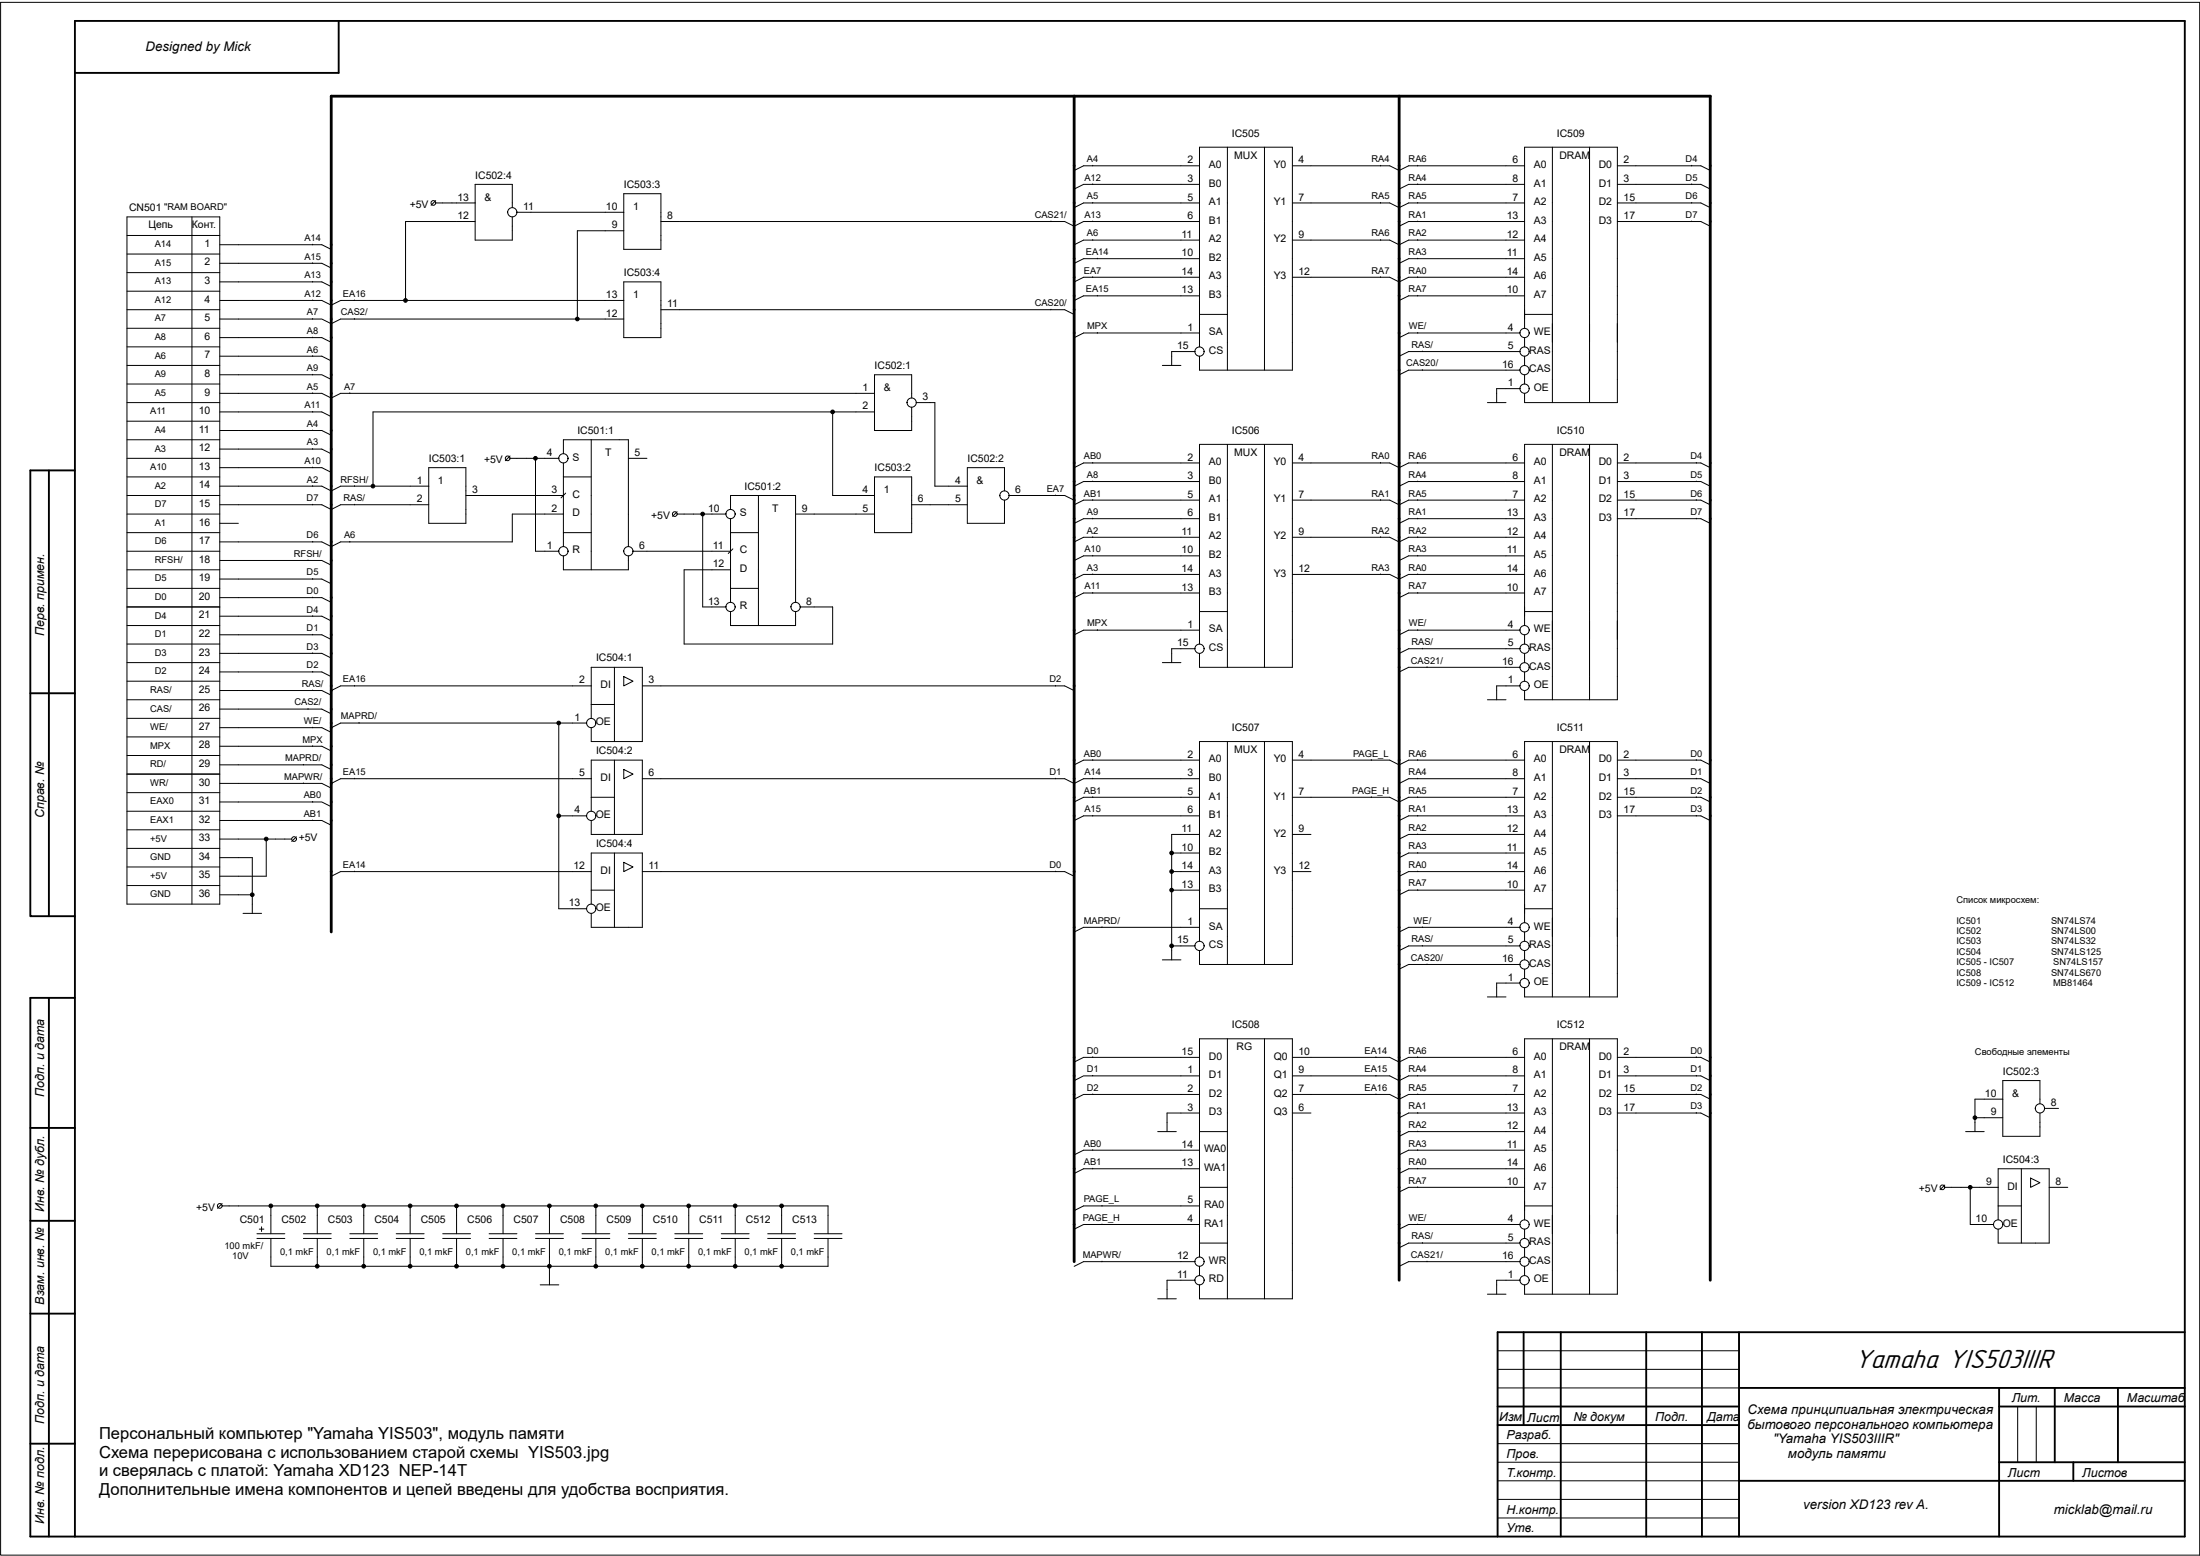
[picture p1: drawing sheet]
<svg xmlns="http://www.w3.org/2000/svg" width="594mm" height="420mm" viewBox="0 0 594 420" stroke-linecap="round" stroke-linejoin="round" font-family="sans-serif">
<g fill="none" stroke="#000" stroke-width=".51">
<path d="M91.5 5.7v14h-71.3M13.2 127v120.4M20.2 127h-12v120.4h12M8.2 187.2h12M13.2 269.5v145.4M20.2 269.5h-12v145.4h581.8v-409.2h-569.8v409.2M8.2 304.6h12M8.2 329.6h12M8.2 354.7h12M411.4 359.7v25.1M421.5 359.7v55.2M444.5 359.7v55.2"/>
<path d="M459.6 359.7v55.2M469.6 359.7v55.2M590 359.7h-185.6v55.2M404.4 379.8h65.2M469.6 374.8h120.4M539.8 379.8h50.2M539.8 374.8v40.1M554.9 374.8v20M571.9 374.8v20M8.2 389.8h12M404.4 384.8h65.2M469.6 399.9h120.4"/>
<path d="M539.8 394.8h50.2M559.9 394.8v5.1"/>
</g>
<g fill="none" stroke="#000" stroke-width=".27">
<path d="M.2 .6h593.8v419.3h-593.8zM331.4 39.8v60.1M341.5 39.8v60.1M419.2 39.8v68.9M429.2 39.8v68.9M34.3 58.6h25v185.5h-25zM51.8 58.6v185.5M117.7 54.2l-1.3 1.2M117.7 54.8h10.6M128.3 54.8v10h10v-6.2M128.3 59.8h-18.8v21.3M128.3 54.8v-5h10v6.2"/>
<path d="M139.6 57.3h28.8M168.4 52.3h10.1v15h-10.1zM178.5 59.8h109l2.6 1.3 2.5-1.3h31.3M283.8 59.7v.1M295.1 44.6v.2M295.1 49.7v.1M295.1 54.7v.1M295.1 59.7v.1M323.9 54.8h-31.3l-2.5 1.3M323.9 49.8h-31.3l-2.5 1.3M323.9 44.8h-31.3l-2.5 1.2M349 44.8h26.3l2.5 1.2 2.6-1.2h31.3"/>
<path d="M349 54.8h26.3l2.5 1.3 2.6-1.3h31.3M372.8 44.6v.2M372.8 54.7v.1M382.8 59.7v.1M382.8 44.6v.2M382.8 49.7v.1M382.8 54.7v.1M411.7 54.8v10M411.7 59.8h-31.3l-2.6 1.3M411.7 49.8h-31.3l-2.6 1.3M411.7 54.8v-15h25v68.9h-25v-2.5M436.7 54.8h22.6l2.5 1.3"/>
<path d="M436.7 59.8h22.6l2.5 1.3M436.7 49.8h22.6l2.5 1.3M436.7 44.8h22.6l2.5 1.2M456.8 44.6v.2M456.8 49.7v.1M456.8 54.7v.1M456.8 59.7v.1M34.3 78.6h25M34.3 73.6h25M34.3 68.6h25M34.3 63.6h25M59.3 76.1h27.6l2.5 1.3"/>
<path d="M59.3 71.1h27.6l2.5 1.3M59.3 66.1h27.6l2.5 1.3M84.4 66v.1M84.4 71v.1M84.4 76v.1M168.4 76.1h10.1v15.1h-10.1zM168.4 62.3h-12.5v23.8M295.1 64.7v.1M295.1 74.7v.2M296.3 69.7v.1M296.3 79.8v.1M323.9 79.9h-31.3l-2.5 1.3"/>
<path d="M323.9 74.9h-31.3l-2.5 1.2M323.9 69.8l-31.3 .1-2.5 1.2M323.9 64.8h-31.3l-2.5 1.3M349 64.8h26.3l2.5 1.3 2.6-1.3h31.3M349 74.9h26.3l2.5 1.2 2.6-1.2h31.3M372.8 64.7v.1M372.8 74.7v.2M382.8 64.7v.1M382.8 69.7v.1M382.8 74.7v.2M382.8 79.8v.1M411.7 79.9h-31.3l-2.6 1.3"/>
<path d="M411.7 69.8h-31.3l-2.6 1.3M411.7 64.8v23.8M34.3 83.6h25M34.3 98.7h25M34.3 93.7h25M34.3 88.6h25M59.3 96.2h27.6l2.5 1.3M59.3 91.2h27.6l2.5 1.2M84.4 86.1h-25.1M84.4 81v.1M84.4 86v.1M84.4 91v.2"/>
<path d="M84.4 96.1v.1M95.7 81v.1M95.7 86v.1M168.4 86.1h-76.4l-2.6 1.3-2.5-1.3h-2.5M168.4 81.1h-76.4l-2.6 1.3-2.5-1.3h-27.6M178.5 83.6h109l2.6 1.3M283.8 83.5v.1M296.3 89.8v.1M313.9 98.7h5M322.7 94.9h-6.3v3.8M323.9 84.9v-45.1h25.1v60.1h-25.1v-3.7M323.9 89.9h-31.3l-2.5 1.3"/>
<path d="M323.9 84.9v8.8M323.9 84.9h7.5M382.8 89.8v.1M384.1 94.8v.1M384.1 99.8v.1M410.4 89.9h-30l-2.6 1.3M410.4 94.9h-30l-2.6 1.3M410.4 99.9h-30l-2.6 1.3M411.7 91.2v2.5M411.7 96.2v2.5M411.7 84.9h7.5M34.3 108.7h25"/>
<path d="M34.3 118.7h25M34.3 113.7h25M34.3 103.7h25M59.3 116.2h27.6l2.5 1.3M59.3 111.2h27.6l2.5 1.3M84.4 101.2h-25.1M84.4 101.2h2.5l2.5 1.3M84.4 101.1v.1M84.4 106.1v.1M84.4 111.1v.1M84.4 116.1v.1M94.5 106.1v.1"/>
<path d="M159.7 118.7v35.2M224.8 111.2v22.6h11.3M236.1 106.2v10h10.1v-6.2M236.1 111.2h-135.4v20.1M236.1 106.2h-144.1l-2.6 1.3-2.5-1.3h-27.6M236.1 106.2v-5h10.1v6.3M247.4 108.7h5v22.6h8.8M331.4 120v60.2M341.5 120v60.2M401.7 108.7h5M410.4 104.9h-6.3v3.8M411.7 101.2v2.5"/>
<path d="M419.2 120v69M429.2 120v69M34.3 133.8h25M34.3 138.8h25M34.3 123.8h25M34.3 128.8h25M59.3 126.3h27.6l2.5 1.3M59.3 121.3h27.6l2.5 1.2M84.4 121.1v.2M84.4 126.1v.2M84.4 131.1v.2M84.4 136.2v.1"/>
<path d="M95.7 131.1v.2M95.7 136.2v.1M115.8 126.3h10v15h-10zM115.8 136.3h-23.8l-2.6 1.3-2.5-1.3h-27.6M115.8 131.3h-23.8l-2.6 1.3-2.5-1.3h-27.6M125.8 133.8h26.3M137.7 123.1l-1.2 1.3M137.7 123.8h13.2M144.6 123.8v25h6.3M152.1 138.8h-13.8v7.5h-46.3l-2.6 1.3-2.5-1.3h-27.6M152.1 122.5v-3.8h17.6v28.9M152.1 125v8.8"/>
<path d="M152.1 128.8h7.6M152.1 133.8v10M152.8 133.2l-1.3 1.2M169.7 123.8h5M182.9 138.8h13.1M182.9 138.2l-1.3 1.2M189.8 138.8v25.1h6.2M197.3 137.6v-3.8h17.5v28.8M204.8 133.8v35.1M214.8 138.8h21.3M236.1 128.8h10.1v15h-10.1zM246.2 136.3h15"/>
<path d="M261.2 131.3v10h10v-6.3M261.2 131.3v-5h10v6.2M272.5 133.8h15l2.6 1.3M285 133.7v.1M295.1 124.9v.1M295.1 129.9v.1M295.1 134.9v.1M295.1 139.9v.2M323.9 135h-31.3l-2.5 1.3M323.9 125h-31.3l-2.5 1.3M323.9 130h-31.3l-2.5 1.3M349 135h26.3l2.5 1.3 2.6-1.3h31.3"/>
<path d="M349 125h26.3l2.5 1.3 2.6-1.3h31.3M372.8 124.9v.1M372.8 134.9v.1M382.8 134.9v.1M382.8 124.9v.1M382.8 129.9v.1M382.8 139.9v.2M411.7 135v10.1M411.7 130h-31.3l-2.6 1.3M411.7 135v-15h25v69h-25v-2.5M436.7 135h22.6l2.5 1.3M436.7 125h22.6l2.5 1.3"/>
<path d="M436.7 130h22.6l2.5 1.3M458.1 134.9v.1M458.1 124.9v.1M458.1 129.9v.1M458.1 139.9v.2M34.3 148.8h25M34.3 153.9h25M34.3 158.9h25M34.3 143.8h25M59.3 156.4h27.6l2.5 1.2M59.3 151.3h27.6l2.5 1.3M59.3 141.3h5.1"/>
<path d="M83.2 151.2v.1M84.4 146.2v.1M84.4 156.2v.2M94.5 146.2v.1M152.1 150.1v3.8h17.6v-3.8M152.1 143.8v3.8M152.1 143.8h7.6M170.9 148.8h26.4M197.3 143.8h7.5M197.3 158.9h7.5M197.3 140.1v8.7M197.3 148.8v10.1"/>
<path d="M197.3 153.9h-12.6v20h40.1v-10h-8.7M197.3 158.9v3.7M197.9 148.2l-1.2 1.3M295.1 144.9v.2M295.1 150v.1M295.1 155v.1M295.1 160v.1M323.9 155.1h-31.3l-2.5 1.3M323.9 150.1h-31.3l-2.5 1.3M323.9 140.1h-31.3l-2.5 1.2M323.9 145.1h-31.3l-2.5 1.2M349 155.1h26.3l2.5 1.3 2.6-1.3h31.3"/>
<path d="M349 145.1h26.3l2.5 1.2 2.6-1.2h31.3M372.8 144.9v.2M372.8 155v.1M382.8 144.9v.2M382.8 160v.1M382.8 150v.1M382.8 155v.1M411.7 150.1h-31.3l-2.6 1.3M411.7 140.1h-31.3l-2.6 1.2M411.7 145.1v23.8M436.7 140.1h22.6l2.5 1.2M34.3 178.9h25"/>
<path d="M34.3 163.9h25M34.3 173.9h25M34.3 168.9h25M59.3 171.4h27.6l2.5 1.3M59.3 166.4h27.6l2.5 1.3M59.3 161.4h27.6l2.5 1.2M59.3 176.4h27.6l2.5 1.3M84.4 161.2v.2M84.4 166.3v.1M84.4 171.3v.1M84.4 176.3v.1M197.3 165.1v3.8h17.5v-3.8"/>
<path d="M296.3 170v.2M313.9 178.9h5M322.7 175.2h-6.3v3.7M323.9 165.1v-45.1h25.1v60.2h-25.1v-3.8M323.9 170.2h-31.3l-2.5 1.2M323.9 160.1h-31.3l-2.5 1.3M323.9 165.1v8.8M323.9 165.1h7.5M382.8 170v.2M384.1 175v.2M410.4 170.2h-30l-2.6 1.2M410.4 175.2h-30l-2.6 1.2"/>
<path d="M411.7 160.1h-31.3l-2.6 1.3M411.7 171.4v2.5M411.7 176.4v2.5M411.7 165.1h7.5M34.3 189h25M34.3 199h25M34.3 194h25M34.3 183.9h25M59.3 196.5h27.6l2.5 1.3M59.3 186.5h27.6l2.5 1.2M59.3 181.4h27.6l2.5 1.3M59.3 191.5h27.6l2.5 1.2"/>
<path d="M83.2 191.3v.2M84.4 181.3v.1M84.4 186.3v.2M84.4 196.4v.1M95.7 185.1v.1M97 195.1v.1M150.9 195.2v50.2h7.5M158.4 195.2h-66.4l-2.6 1.3M159.7 194v-13.8h13.8v20h-13.8v-3.7M159.7 185.2h-67.7l-2.6 1.3M159.7 190.2h6.2M165.9 180.2v20"/>
<path d="M168.4 182.7l2.5 1.2-2.5 1.3zM173.5 185.2h114l2.6 1.3M285 185.1v.1M385.4 180.1v.1M401.7 189h5M410.4 185.2h-6.3v3.8M410.4 180.2h-30l-2.6 1.3M411.7 181.4v2.5M34.3 219.1h25M34.3 214h25M34.3 209h25M34.3 204h25"/>
<path d="M59.3 211.5h27.6l2.5 1.3M59.3 201.5h27.6l2.5 1.3M59.3 206.5h27.6l2.5 1.3M81.9 206.4v.1M81.9 211.4v.1M84.4 216.6h-25.1M84.4 216.6h2.5l2.5 1.2M84.4 201.4v.1M84.4 216.4v.2M95.7 210.1v.2M159.7 219.1v-13.8h13.8v20h-13.8v-3.7M159.7 210.3h-67.7l-2.6 1.3"/>
<path d="M159.7 215.3h6.2M165.9 205.3v20M168.4 207.8l2.5 1.2-2.5 1.3zM173.5 210.3h114l2.6 1.3 2.5-1.3h31.3M285 210.1v.2M295.1 205.1v.2M295.1 210.1v.2M295.1 215.2v.1M323.9 215.3h-31.3l-2.5 1.3M323.9 205.3h-31.3l-2.5 1.2M331.4 200.2v60.2M341.5 200.2v60.2"/>
<path d="M349 205.3h26.3l2.5 1.2 2.6-1.2h31.3M349 215.3h26.3l2.5 1.3 2.6-1.3h31.3M370.3 215.2v.1M370.3 205.1v.2M382.8 205.1v.2M382.8 210.1v.2M382.8 215.2v.1M411.7 215.3v10M411.7 210.3h-31.3l-2.6 1.3M411.7 215.3v-15.1h25v69h-25v-2.5M419.2 200.2v69M429.2 200.2v69"/>
<path d="M436.7 210.3h22.6l2.5 1.3M436.7 215.3h22.6l2.5 1.3M436.7 205.3h22.6l2.5 1.2M458.1 205.1v.2M458.1 210.1v.2M458.1 215.2v.1M34.3 239.1h25M34.3 234.1h25M34.3 229.1h25M34.3 224.1h25M59.3 221.6h27.6l2.5 1.2M59.3 231.6h8.8v15"/>
<path d="M71.9 226.6v10h-12.6M78.8 226.6h-19.5M80 226l-1.2 1.2M84.4 221.4v.2M95.7 235.2v.2M150.9 220.3h7.5M159.7 235.4h-67.7l-2.6 1.2M165.9 230.3v20.1M168.4 232.9l2.5 1.2-2.5 1.3zM173.5 235.4h114l2.6 1.2M285 235.2v.2M295.1 220.2v.1"/>
<path d="M316.4 235.4v20M316.4 235.4h7.5M316.4 230.3h7.5M323.9 220.3h-31.3l-2.5 1.3M323.9 225.3h-7.5v10.1M349 235.4h5M349 225.3h5M382.8 235.2v.2M382.8 220.2v.1M382.8 225.2v.1M382.8 230.2v.1M411.7 235.4h-31.3l-2.6 1.2"/>
<path d="M411.7 220.3h-31.3l-2.6 1.3M411.7 225.3h-31.3l-2.6 1.3M411.7 230.3h-31.3l-2.6 1.3M411.7 225.3v23.9M436.7 220.3h22.6l2.5 1.3M458.1 220.2v.1M59.3 241.6h8.8M65.6 246.6h5M159.7 244.1v-13.8h13.8v20.1h-13.8v-3.8M159.7 240.4h6.2M297.6 250.3v.1M313.9 259.2h5"/>
<path d="M316.4 255.4v3.8M316.4 255.4h6.3M316.4 240.4h7.5M323.9 245.4v-45.2h25.1v60.2h-25.1v-3.7M323.9 250.4h-31.3l-2.5 1.3M323.9 245.4h7.5M323.9 245.4v8.8M382.8 240.2v.2M384.1 250.3v.1M384.1 255.3v.1M410.4 255.4h-30l-2.6 1.3M410.4 250.4h-30l-2.6 1.3"/>
<path d="M411.7 240.4h-31.3l-2.6 1.2M411.7 245.4h7.5M411.7 251.7v2.5M411.7 256.7v2.5M385.4 260.3v.1M401.7 269.2h5M410.4 260.4h-30l-2.6 1.3M410.4 265.5h-6.3v3.7M411.7 261.7v2.5M295.1 285.4v.1M295.1 295.4v.1M295.1 290.5h28.8"/>
<path d="M295.1 290.4l-2.5 .1-2.5 1.3M323.9 295.5h-31.3l-2.5 1.3M323.9 285.5h-31.3l-2.5 1.3M331.4 280.5v70.2M341.5 280.5v70.2M349 295.5h26.3l2.5 1.3 2.6-1.3h31.3M349 285.5h26.3l2.5 1.3 2.6-1.3h31.3M349 290.5h26.3l2.5 1.3 2.6-1.3h31.3M371.6 285.4v.1M371.6 290.4v.1M371.6 295.4v.1M382.8 290.4v.1"/>
<path d="M382.8 295.4v.1M382.8 285.4v.1M411.7 295.5v10.1M411.7 295.5v-15h25v69h-25v-2.6M419.2 280.5v69M429.2 280.5v69M436.7 295.5h22.6l2.5 1.3M436.7 285.5h22.6l2.5 1.3M436.7 290.5h22.6l2.5 1.3M458.1 295.4v.1M458.1 285.4v.1M458.1 290.4v.1"/>
<path d="M540.8 296.8v10h10.1v-6.3M540.8 296.8h-7.5v8.8M540.8 296.8v-5h10.1v6.2M552.1 299.3h3.8M295.1 310.5v.1M295.1 315.5v.1M312.6 305.6h5M323.9 315.6h-31.3l-2.5 1.3M323.9 310.6h-31.3l-2.5 1.2M323.9 300.5h-8.8v5.1M323.9 305.6h7.5M349 300.5h5"/>
<path d="M382.8 300.4v.1M382.8 305.4v.2M382.8 310.5v.1M382.8 315.5v.1M411.7 315.6h-31.3l-2.6 1.3M411.7 310.6h-31.3l-2.6 1.2M411.7 305.6h-31.3l-2.6 1.2M411.7 300.5h-31.3l-2.6 1.3M411.7 305.6v23.8M436.7 300.5h22.6l2.5 1.3M458.1 300.4v.1M525.2 320l-1.3 1.2"/>
<path d="M530.8 305.6h5M540.8 301.8h-7.5M545.8 315.6v20.1M548.3 318.1l2.6 1.3-2.6 1.2zM60 325.6h113.5M60 325l-1.3 1.3M69.4 334.4h7.5M69.4 333.1h7.5M70 331.9h1.3M70.6 331.3v1.2M73.1 325.6v7.5M73.1 334.4v7.5h100.4"/>
<path d="M81.9 334.4h7.5M81.9 333.1h7.5M85.7 325.6v7.5M85.7 334.4v7.5M94.5 334.4h7.5M94.5 333.1h7.5M98.2 325.6v7.5M98.2 334.4v7.5M107 334.4h7.5M107 333.1h7.5M110.8 325.6v7.5M110.8 334.4v7.5"/>
<path d="M119.5 334.4h7.6M119.5 333.1h7.6M123.3 325.6v7.5M123.3 334.4v7.5M132.1 334.4h7.5M132.1 333.1h7.5M135.8 325.6v7.5M135.8 334.4v7.5M144.6 334.4h7.5M144.6 333.1h7.5M148.4 325.6v7.5M148.4 334.4v12.5"/>
<path d="M157.2 334.4h7.5M157.2 333.1h7.5M160.9 325.6v7.5M160.9 334.4v7.5M169.7 334.4h7.5M169.7 333.1h7.5M173.5 325.6v7.5M173.5 334.4v7.5M173.5 325.6h25M182.2 334.4h7.6M182.2 333.1h7.6M186 325.6v7.5"/>
<path d="M186 334.4v7.5M194.8 334.4h7.5M194.8 333.1h7.5M198.5 325.6v7.5M198.5 334.4v7.5M198.5 325.6h25.1v7.5M207.3 334.4h7.5M207.3 333.1h7.5M211.1 325.6v7.5M211.1 334.4v7.5M219.9 334.4h7.5M219.9 333.1h7.5"/>
<path d="M223.6 334.4v7.5h-25.1M297.6 325.5v.1M297.6 330.5v.1M323.9 339.4v-58.9h25.1v70.2h-25.1v-3.8M323.9 330.6h-31.3l-2.5 1.3M323.9 325.6h-31.3l-2.5 1.3M323.9 320.6h7.5M323.9 335.7h7.5M382.8 320.5v.1M382.8 330.5v.1M384.1 335.5v.2M410.4 330.6h-30l-2.6 1.3"/>
<path d="M410.4 335.7h-30l-2.6 1.2M411.7 320.6h-31.3l-2.6 1.3M411.7 325.6h7.5M411.7 331.9v2.5M411.7 336.9v2.5M525.2 320.6h14.4M532 320.6v10h6.3M539.6 329.4v-13.8h13.8v20.1h-13.8v-3.8M539.6 325.6h6.2M553.4 320.6h5M145.9 346.9h5M173.5 341.9h25"/>
<path d="M297.6 340.6v.1M312.6 350.7h5M322.7 340.7h-30.1l-2.5 1.2M322.7 345.7h-7.6v5M323.9 341.9v2.5M385.4 340.6v.1M401.7 349.5h5M410.4 345.7h-6.3v3.8M410.4 340.7h-30l-2.6 1.2M411.7 341.9v2.5M404.4 374.8h65.2M404.4 364.7h65.2"/>
<path d="M404.4 369.8h65.2M544.8 379.8v15M549.9 379.8v15M404.4 394.8h65.2M404.4 399.9h65.2M404.4 389.8h65.2M404.4 404.9h65.2M404.4 409.9h65.2"/>
<circle cx="117" cy="54.8" r=".64"/>
<circle cx="138.3" cy="57.3" r="1.25"/>
<circle cx="323.9" cy="94.9" r="1.25"/>
<circle cx="411.7" cy="94.9" r="1.25"/>
<circle cx="411.7" cy="99.9" r="1.25"/>
<circle cx="411.7" cy="89.9" r="1.25"/>
<circle cx="246.2" cy="108.7" r="1.25"/>
<circle cx="411.7" cy="104.9" r="1.25"/>
<circle cx="137.1" cy="123.8" r=".64"/>
<circle cx="152.1" cy="123.8" r="1.25"/>
<circle cx="182.2" cy="138.8" r=".64"/>
<circle cx="197.3" cy="138.8" r="1.25"/>
<circle cx="271.2" cy="133.8" r="1.25"/>
<circle cx="152.1" cy="148.8" r="1.25"/>
<circle cx="169.7" cy="148.8" r="1.25"/>
<circle cx="197.3" cy="163.9" r="1.25"/>
<circle cx="214.8" cy="163.9" r="1.25"/>
<circle cx="323.9" cy="175.2" r="1.25"/>
<circle cx="411.7" cy="170.2" r="1.25"/>
<circle cx="411.7" cy="175.2" r="1.25"/>
<circle cx="159.7" cy="195.2" r="1.25"/>
<circle cx="411.7" cy="185.2" r="1.25"/>
<circle cx="411.7" cy="180.2" r="1.25"/>
<circle cx="79.4" cy="226.6" r=".64"/>
<circle cx="159.7" cy="220.3" r="1.25"/>
<circle cx="159.7" cy="245.4" r="1.25"/>
<circle cx="323.9" cy="255.4" r="1.25"/>
<circle cx="411.7" cy="255.4" r="1.25"/>
<circle cx="411.7" cy="250.4" r="1.25"/>
<circle cx="411.7" cy="265.4" r="1.25"/>
<circle cx="411.7" cy="260.4" r="1.25"/>
<circle cx="550.9" cy="299.3" r="1.25"/>
<circle cx="59.3" cy="325.6" r=".64"/>
<circle cx="411.7" cy="335.7" r="1.25"/>
<circle cx="411.7" cy="330.6" r="1.25"/>
<circle cx="524.5" cy="320.6" r=".64"/>
<circle cx="539.6" cy="330.6" r="1.25"/>
<circle cx="323.9" cy="340.7" r="1.25"/>
<circle cx="323.9" cy="345.7" r="1.25"/>
<circle cx="411.7" cy="340.7" r="1.25"/>
<circle cx="411.7" cy="345.7" r="1.25"/>
</g>
<g fill="#000" stroke="#000" stroke-width=".27">
<circle cx="109.5" cy="81.1" r=".5"/>
<circle cx="155.9" cy="86.1" r=".5"/>
<circle cx="224.8" cy="111.2" r=".5"/>
<circle cx="100.7" cy="131.3" r=".5"/>
<circle cx="144.6" cy="123.7" r=".5"/>
<circle cx="189.7" cy="138.8" r=".5"/>
<circle cx="150.9" cy="195.2" r=".5"/>
<circle cx="71.9" cy="226.6" r=".5"/>
<circle cx="150.9" cy="220.3" r=".5"/>
<circle cx="316.4" cy="230.3" r=".5"/>
<circle cx="316.4" cy="235.3" r=".5"/>
<circle cx="68.1" cy="241.6" r=".5"/>
<circle cx="316.4" cy="255.4" r=".5"/>
<circle cx="316.4" cy="240.4" r=".5"/>
<circle cx="533.3" cy="301.8" r=".5"/>
<circle cx="73.1" cy="325.6" r=".5"/>
<circle cx="85.7" cy="325.6" r=".5"/>
<circle cx="98.2" cy="325.6" r=".5"/>
<circle cx="110.7" cy="325.6" r=".5"/>
<circle cx="123.3" cy="325.6" r=".5"/>
<circle cx="135.8" cy="325.6" r=".5"/>
<circle cx="148.4" cy="325.6" r=".5"/>
<circle cx="160.9" cy="325.6" r=".5"/>
<circle cx="173.4" cy="325.6" r=".5"/>
<circle cx="186" cy="325.6" r=".5"/>
<circle cx="198.5" cy="325.6" r=".5"/>
<circle cx="211.1" cy="325.6" r=".5"/>
<circle cx="532" cy="320.6" r=".5"/>
<circle cx="85.7" cy="341.9" r=".5"/>
<circle cx="98.2" cy="341.9" r=".5"/>
<circle cx="110.7" cy="341.9" r=".5"/>
<circle cx="123.3" cy="341.9" r=".5"/>
<circle cx="135.8" cy="341.9" r=".5"/>
<circle cx="148.4" cy="341.9" r=".5"/>
<circle cx="160.9" cy="341.9" r=".5"/>
<circle cx="173.4" cy="341.9" r=".5"/>
<circle cx="186" cy="341.9" r=".5"/>
<circle cx="198.5" cy="341.9" r=".5"/>
<circle cx="211.1" cy="341.9" r=".5"/>
</g>
<path d="M290.1 26v314.7M377.8 26v319.7M89.4 251.7v-225.7h372.4v319.7" fill="none" stroke="#000" stroke-width=".76"/>
<text font-size="7.5" x="500.7" y="369.3">Yamaha YIS503IIIR</text>
<g font-size="4.5">
<text x="26.7" y="388.6">Персональный компьютер &quot;Yamaha YIS503&quot;, модуль памяти</text>
<text x="26.7" y="393.6">Схема перерисована с использованием старой схемы YIS503.jpg</text>
<text x="26.7" y="398.6">и сверялась с платой: Yamaha XD123 NEP-14T</text>
<text x="26.7" y="403.6">Дополнительные имена компонентов и цепей введены для удобства восприятия.</text>
</g>
<g font-size="3.6">
<text x="39.3" y="13.9">Designed by Mick</text>
<text x="471.9" y="381.8">Схема принципиальная электрическая</text>
<text x="471.9" y="385.7">бытового персонального компьютера</text>
<text x="478.8" y="389.7">&quot;Yamaha YIS503IIIR&quot;</text>
<text x="482.8" y="393.7">модуль памяти</text>
<text x="486.9" y="407.6">version XD123 rev A.</text>
<text x="554.6" y="408.8">micklab@mail.ru</text>
</g>
<g font-size="3.4">
<text x="11.9" y="171.7" transform="rotate(-90 11.9 171.7)">Перв. примен.</text>
<text x="11.9" y="220.9" transform="rotate(-90 11.9 220.9)">Справ. №</text>
<text x="11.9" y="296.1" transform="rotate(-90 11.9 296.1)">Подп. и дата</text>
<text x="11.9" y="327.2" transform="rotate(-90 11.9 327.2)">Инв. № дубл.</text>
<text x="11.9" y="352.3" transform="rotate(-90 11.9 352.3)">Взам. инв. №</text>
<text x="404.8" y="383.6">Изм</text>
<text x="424.9" y="383.6">№ докум</text>
<text x="446.9" y="383.6">Подп.</text>
<text x="461" y="383.6">Дата</text>
<text x="543.2" y="378.6">Лит.</text>
<text x="557.3" y="378.6">Масса</text>
<text x="574.3" y="378.6">Масштаб</text>
<text x="11.9" y="384.4" transform="rotate(-90 11.9 384.4)">Подп. и дата</text>
<text x="406.8" y="388.7">Разраб.</text>
<text x="412.4" y="384.1">Лист</text>
<text x="406.8" y="393.7">Пров.</text>
<text x="406.8" y="398.7">Т.контр.</text>
<text x="542.2" y="398.7">Лист</text>
<text x="562.3" y="398.7">Листов</text>
<text x="11.9" y="411.5" transform="rotate(-90 11.9 411.5)">Инв. № подл.</text>
<text x="406.8" y="408.7">Н.контр.</text>
<text x="406.8" y="413.7">Утв.</text>
</g>
<g font-size="2.8">
<text x="332.6" y="36.9">IC505</text>
<text x="420.4" y="36.9">IC509</text>
<text x="320.7" y="44.1">2</text>
<text x="326.4" y="45.4">A0</text>
<text x="333.3" y="42.9">MUX</text>
<text x="344" y="45.4">Y0</text>
<text x="350.6" y="44.1">4</text>
<text x="408.4" y="44.1">6</text>
<text x="414.2" y="45.4">A0</text>
<text x="421.1" y="42.9">DRAM</text>
<text x="431.7" y="45.4">D0</text>
<text x="438.4" y="44.1">2</text>
<text x="128.3" y="48.2">IC502:4</text>
<text x="168.5" y="50.7">IC503:3</text>
<text x="320.7" y="49.1">3</text>
<text x="326.4" y="50.4">B0</text>
<text x="408.4" y="49.1">8</text>
<text x="414.2" y="50.4">A1</text>
<text x="431.7" y="50.4">D1</text>
<text x="438.4" y="49.1">3</text>
<text x="34.9" y="57">CN501</text>
<text x="110.6" y="56.1">+5V</text>
<text x="123.5" y="59.2">12</text>
<text x="123.5" y="54.1">13</text>
<text x="130.8" y="54.1">&amp;</text>
<text x="141.3" y="56.7">11</text>
<text x="163.6" y="56.7">10</text>
<text x="170.9" y="56.7">1</text>
<text x="180.1" y="59.2">8</text>
<text x="320.7" y="54.1">5</text>
<text x="320.7" y="59.2">6</text>
<text x="326.4" y="55.4">A1</text>
<text x="344" y="55.4">Y1</text>
<text x="350.6" y="54.1">7</text>
<text x="406.9" y="59.2">13</text>
<text x="408.4" y="54.1">7</text>
<text x="414.2" y="55.4">A2</text>
<text x="431.7" y="55.4">D2</text>
<text x="438.4" y="59.2">17</text>
<text x="438.4" y="54.1">15</text>
<text x="40.1" y="61.7">Цепь</text>
<text x="51.8" y="61.7">Конт.</text>
<text x="165.2" y="61.7">9</text>
<text x="319.1" y="64.2">11</text>
<text x="326.4" y="60.4">B1</text>
<text x="326.4" y="65.4">A2</text>
<text x="344" y="65.4">Y2</text>
<text x="350.6" y="64.2">9</text>
<text x="406.9" y="64.2">12</text>
<text x="414.2" y="60.4">A3</text>
<text x="414.2" y="65.4">A4</text>
<text x="431.7" y="60.4">D3</text>
<text x="55.3" y="66.7">1</text>
<text x="55.3" y="71.7">2</text>
<text x="319.1" y="69.2">10</text>
<text x="326.4" y="70.4">B2</text>
<text x="406.9" y="69.2">11</text>
<text x="414.2" y="70.4">A5</text>
<text x="55.3" y="76.7">3</text>
<text x="168.5" y="74.5">IC503:4</text>
<text x="319.1" y="74.2">14</text>
<text x="326.4" y="75.5">A3</text>
<text x="344" y="75.5">Y3</text>
<text x="350.6" y="74.2">12</text>
<text x="406.9" y="74.2">14</text>
<text x="414.2" y="75.5">A6</text>
<text x="55.3" y="81.7">4</text>
<text x="163.6" y="80.5">13</text>
<text x="170.9" y="80.5">1</text>
<text x="180.1" y="83">11</text>
<text x="319.1" y="79.2">13</text>
<text x="326.4" y="80.5">B3</text>
<text x="406.9" y="79.2">10</text>
<text x="414.2" y="80.5">A7</text>
<text x="55.3" y="86.7">5</text>
<text x="163.6" y="85.5">12</text>
<text x="320.7" y="89.3">1</text>
<text x="407.2" y="89.3">4</text>
<text x="55.3" y="91.8">6</text>
<text x="317.8" y="94.3">15</text>
<text x="326.4" y="95.5">CS</text>
<text x="326.4" y="90.5">SA</text>
<text x="407.2" y="94.3">5</text>
<text x="412.9" y="95.5">RAS</text>
<text x="414.2" y="90.5">WE</text>
<text x="55.3" y="101.8">8</text>
<text x="55.3" y="96.8">7</text>
<text x="236.2" y="99.6">IC502:1</text>
<text x="405.6" y="99.3">16</text>
<text x="412.9" y="100.5">CAS</text>
<text x="55.3" y="106.8">9</text>
<text x="232.9" y="105.6">1</text>
<text x="238.6" y="105.6">&amp;</text>
<text x="407.2" y="104.3">1</text>
<text x="414.2" y="105.6">OE</text>
<text x="53.7" y="111.8">10</text>
<text x="232.9" y="110.6">2</text>
<text x="249.1" y="108.1">3</text>
<text x="53.7" y="116.8">11</text>
<text x="155.9" y="117.2">IC501:1</text>
<text x="332.6" y="117.2">IC506</text>
<text x="420.4" y="117.2">IC510</text>
<text x="53.7" y="121.9">12</text>
<text x="115.8" y="124.7">IC503:1</text>
<text x="130.7" y="125">+5V</text>
<text x="147.6" y="123.1">4</text>
<text x="154.6" y="124.4">S</text>
<text x="163.4" y="123.1">T</text>
<text x="171.3" y="123.1">5</text>
<text x="261.3" y="124.7">IC502:2</text>
<text x="320.7" y="124.4">2</text>
<text x="326.4" y="125.6">A0</text>
<text x="333.3" y="123.1">MUX</text>
<text x="344" y="125.6">Y0</text>
<text x="350.6" y="124.4">4</text>
<text x="408.4" y="124.4">6</text>
<text x="414.2" y="125.6">A0</text>
<text x="421.1" y="123.1">DRAM</text>
<text x="431.7" y="125.6">D0</text>
<text x="438.4" y="124.4">2</text>
<text x="53.7" y="131.9">14</text>
<text x="53.7" y="126.9">13</text>
<text x="112.5" y="130.6">1</text>
<text x="118.3" y="130.6">1</text>
<text x="236.2" y="127.2">IC503:2</text>
<text x="258" y="130.6">4</text>
<text x="263.7" y="130.6">&amp;</text>
<text x="320.7" y="129.4">3</text>
<text x="326.4" y="130.6">B0</text>
<text x="408.4" y="129.4">8</text>
<text x="414.2" y="130.6">A1</text>
<text x="431.7" y="130.6">D1</text>
<text x="438.4" y="129.4">3</text>
<text x="53.7" y="136.9">15</text>
<text x="112.5" y="135.6">2</text>
<text x="127.5" y="133.1">3</text>
<text x="148.9" y="133.1">3</text>
<text x="154.6" y="134.4">C</text>
<text x="201.1" y="132.2">IC501:2</text>
<text x="232.9" y="133.1">4</text>
<text x="238.6" y="133.1">1</text>
<text x="247.8" y="135.6">6</text>
<text x="258" y="135.6">5</text>
<text x="274.2" y="133.1">6</text>
<text x="320.7" y="134.4">5</text>
<text x="326.4" y="135.6">A1</text>
<text x="344" y="135.6">Y1</text>
<text x="350.6" y="134.4">7</text>
<text x="408.4" y="134.4">7</text>
<text x="414.2" y="135.6">A2</text>
<text x="431.7" y="135.6">D2</text>
<text x="438.4" y="134.4">15</text>
<text x="53.7" y="141.9">16</text>
<text x="148.9" y="138.2">2</text>
<text x="154.6" y="139.4">D</text>
<text x="175.8" y="140.1">+5V</text>
<text x="191.2" y="138.2">10</text>
<text x="199.8" y="139.4">S</text>
<text x="208.5" y="138.2">T</text>
<text x="216.5" y="138.2">9</text>
<text x="232.9" y="138.2">5</text>
<text x="320.7" y="139.4">6</text>
<text x="326.4" y="140.7">B1</text>
<text x="406.9" y="139.4">13</text>
<text x="414.2" y="140.7">A3</text>
<text x="431.7" y="140.7">D3</text>
<text x="438.4" y="139.4">17</text>
<text x="53.7" y="146.9">17</text>
<text x="147.6" y="148.2">1</text>
<text x="154.6" y="149.4">R</text>
<text x="172.6" y="148.2">6</text>
<text x="192.5" y="148.2">11</text>
<text x="199.8" y="149.4">C</text>
<text x="319.1" y="149.4">10</text>
<text x="319.1" y="144.4">11</text>
<text x="326.4" y="145.7">A2</text>
<text x="344" y="145.7">Y2</text>
<text x="350.6" y="144.4">9</text>
<text x="406.9" y="144.4">12</text>
<text x="406.9" y="149.4">11</text>
<text x="414.2" y="145.7">A4</text>
<text x="53.7" y="151.9">18</text>
<text x="192.5" y="153.2">12</text>
<text x="199.8" y="154.5">D</text>
<text x="319.1" y="154.5">14</text>
<text x="326.4" y="150.7">B2</text>
<text x="326.4" y="155.7">A3</text>
<text x="344" y="155.7">Y3</text>
<text x="350.6" y="154.5">12</text>
<text x="406.9" y="154.5">14</text>
<text x="414.2" y="155.7">A6</text>
<text x="414.2" y="150.7">A5</text>
<text x="53.7" y="162">20</text>
<text x="53.7" y="156.9">19</text>
<text x="319.1" y="159.5">13</text>
<text x="326.4" y="160.7">B3</text>
<text x="406.9" y="159.5">10</text>
<text x="414.2" y="160.7">A7</text>
<text x="53.7" y="167">21</text>
<text x="191.2" y="163.2">13</text>
<text x="199.8" y="164.5">R</text>
<text x="217.7" y="163.2">8</text>
<text x="53.7" y="172">22</text>
<text x="320.7" y="169.5">1</text>
<text x="326.4" y="170.8">SA</text>
<text x="407.2" y="169.5">4</text>
<text x="414.2" y="170.8">WE</text>
<text x="53.7" y="177">23</text>
<text x="160.9" y="178.6">IC504:1</text>
<text x="317.8" y="174.5">15</text>
<text x="326.4" y="175.8">CS</text>
<text x="405.6" y="179.5">16</text>
<text x="407.2" y="174.5">5</text>
<text x="412.9" y="175.8">RAS</text>
<text x="53.7" y="182">24</text>
<text x="156.4" y="184.6">2</text>
<text x="162.2" y="185.8">DI</text>
<text x="175.1" y="184.6">3</text>
<text x="407.2" y="184.6">1</text>
<text x="412.9" y="180.8">CAS</text>
<text x="414.2" y="185.8">OE</text>
<text x="53.7" y="187">25</text>
<text x="53.7" y="197.1">27</text>
<text x="53.7" y="192.1">26</text>
<text x="155.2" y="194.6">1</text>
<text x="160.9" y="195.8">OE</text>
<text x="332.6" y="197.4">IC507</text>
<text x="420.4" y="197.4">IC511</text>
<text x="53.7" y="202.1">28</text>
<text x="160.9" y="203.7">IC504:2</text>
<text x="333.3" y="203.3">MUX</text>
<text x="421.1" y="203.3">DRAM</text>
<text x="53.7" y="207.1">29</text>
<text x="156.4" y="209.6">5</text>
<text x="175.1" y="209.6">6</text>
<text x="320.7" y="204.6">2</text>
<text x="320.7" y="209.6">3</text>
<text x="326.4" y="205.9">A0</text>
<text x="344" y="205.9">Y0</text>
<text x="350.6" y="204.6">4</text>
<text x="408.4" y="204.6">6</text>
<text x="408.4" y="209.6">8</text>
<text x="414.2" y="205.9">A0</text>
<text x="431.7" y="205.9">D0</text>
<text x="438.4" y="204.6">2</text>
<text x="438.4" y="209.6">3</text>
<text x="53.7" y="212.1">30</text>
<text x="162.2" y="210.9">DI</text>
<text x="320.7" y="214.6">5</text>
<text x="326.4" y="215.9">A1</text>
<text x="326.4" y="210.9">B0</text>
<text x="344" y="215.9">Y1</text>
<text x="350.6" y="214.6">7</text>
<text x="408.4" y="214.6">7</text>
<text x="414.2" y="210.9">A1</text>
<text x="414.2" y="215.9">A2</text>
<text x="431.7" y="210.9">D1</text>
<text x="431.7" y="215.9">D2</text>
<text x="438.4" y="214.6">15</text>
<text x="53.7" y="217.1">31</text>
<text x="155.2" y="219.6">4</text>
<text x="160.9" y="220.9">OE</text>
<text x="320.7" y="219.6">6</text>
<text x="326.4" y="220.9">B1</text>
<text x="406.9" y="219.6">13</text>
<text x="414.2" y="220.9">A3</text>
<text x="431.7" y="220.9">D3</text>
<text x="438.4" y="219.6">17</text>
<text x="53.7" y="227.2">33</text>
<text x="53.7" y="222.2">32</text>
<text x="80.7" y="227.2">+5V</text>
<text x="319.1" y="224.7">11</text>
<text x="326.4" y="225.9">A2</text>
<text x="344" y="225.9">Y2</text>
<text x="350.6" y="224.7">9</text>
<text x="406.9" y="224.7">12</text>
<text x="414.2" y="225.9">A4</text>
<text x="53.7" y="232.2">34</text>
<text x="160.9" y="228.8">IC504:4</text>
<text x="319.1" y="229.7">10</text>
<text x="326.4" y="230.9">B2</text>
<text x="406.9" y="229.7">11</text>
<text x="414.2" y="230.9">A5</text>
<text x="53.7" y="237.2">35</text>
<text x="154.8" y="234.7">12</text>
<text x="162.2" y="235.9">DI</text>
<text x="175.1" y="234.7">11</text>
<text x="319.1" y="234.7">14</text>
<text x="319.1" y="239.7">13</text>
<text x="326.4" y="235.9">A3</text>
<text x="344" y="235.9">Y3</text>
<text x="350.6" y="234.7">12</text>
<text x="406.9" y="234.7">14</text>
<text x="406.9" y="239.7">10</text>
<text x="414.2" y="235.9">A6</text>
<text x="53.7" y="242.2">36</text>
<text x="153.6" y="244.7">13</text>
<text x="160.9" y="246">OE</text>
<text x="326.4" y="241">B3</text>
<text x="414.2" y="241">A7</text>
<text x="320.7" y="249.7">1</text>
<text x="326.4" y="251">SA</text>
<text x="407.2" y="249.7">4</text>
<text x="414.2" y="251">WE</text>
<text x="317.8" y="254.8">15</text>
<text x="326.4" y="256">CS</text>
<text x="407.2" y="254.8">5</text>
<text x="412.9" y="256">RAS</text>
<text x="405.6" y="259.8">16</text>
<text x="412.9" y="261">CAS</text>
<text x="407.2" y="264.8">1</text>
<text x="414.2" y="266">OE</text>
<text x="332.6" y="277.7">IC508</text>
<text x="420.4" y="277.7">IC512</text>
<text x="319.1" y="284.9">15</text>
<text x="326.4" y="286.1">D0</text>
<text x="333.9" y="283.6">RG</text>
<text x="344" y="286.1">Q0</text>
<text x="350.6" y="284.9">10</text>
<text x="408.4" y="284.9">6</text>
<text x="414.2" y="286.1">A0</text>
<text x="421.1" y="283.6">DRAM</text>
<text x="431.7" y="286.1">D0</text>
<text x="438.4" y="284.9">2</text>
<text x="320.7" y="289.9">1</text>
<text x="326.4" y="291.1">D1</text>
<text x="344" y="291.1">Q1</text>
<text x="350.6" y="289.9">9</text>
<text x="408.4" y="289.9">8</text>
<text x="414.2" y="291.1">A1</text>
<text x="431.7" y="291.1">D1</text>
<text x="438.4" y="289.9">3</text>
<text x="540.8" y="290.2">IC502:3</text>
<text x="320.7" y="299.9">3</text>
<text x="320.7" y="294.9">2</text>
<text x="326.4" y="296.1">D2</text>
<text x="344" y="296.1">Q2</text>
<text x="350.6" y="299.9">6</text>
<text x="350.6" y="294.9">7</text>
<text x="406.9" y="299.9">13</text>
<text x="408.4" y="294.9">7</text>
<text x="414.2" y="296.1">A2</text>
<text x="431.7" y="296.1">D2</text>
<text x="438.4" y="299.9">17</text>
<text x="438.4" y="294.9">15</text>
<text x="536" y="296.1">10</text>
<text x="543.3" y="296.1">&amp;</text>
<text x="553.8" y="298.6">8</text>
<text x="326.4" y="301.2">D3</text>
<text x="344" y="301.2">Q3</text>
<text x="406.9" y="304.9">12</text>
<text x="414.2" y="301.2">A3</text>
<text x="431.7" y="301.2">D3</text>
<text x="537.6" y="301.2">9</text>
<text x="319.1" y="309.9">14</text>
<text x="325.2" y="311.2">WA0</text>
<text x="406.9" y="309.9">11</text>
<text x="414.2" y="311.2">A5</text>
<text x="414.2" y="306.2">A4</text>
<text x="319.1" y="314.9">13</text>
<text x="325.2" y="316.2">WA1</text>
<text x="406.9" y="314.9">14</text>
<text x="414.2" y="316.2">A6</text>
<text x="540.8" y="314">IC504:3</text>
<text x="406.9" y="320">10</text>
<text x="414.2" y="321.2">A7</text>
<text x="518.1" y="321.9">+5V</text>
<text x="536.3" y="320">9</text>
<text x="542.1" y="321.2">DI</text>
<text x="555" y="320">8</text>
<text x="53" y="326.9">+5V</text>
<text x="320.7" y="330">4</text>
<text x="320.7" y="325">5</text>
<text x="325.2" y="326.2">RA0</text>
<text x="407.2" y="330">4</text>
<text x="533.5" y="330">10</text>
<text x="64.7" y="330.3">C501</text>
<text x="76" y="330.3">C502</text>
<text x="88.5" y="330.3">C503</text>
<text x="101.1" y="330.3">C504</text>
<text x="113.6" y="330.3">C505</text>
<text x="126.2" y="330.3">C506</text>
<text x="138.7" y="330.3">C507</text>
<text x="151.2" y="330.3">C508</text>
<text x="163.8" y="330.3">C509</text>
<text x="176.3" y="330.3">C510</text>
<text x="188.8" y="330.3">C511</text>
<text x="201.4" y="330.3">C512</text>
<text x="213.9" y="330.3">C513</text>
<text x="325.2" y="331.2">RA1</text>
<text x="407.2" y="335">5</text>
<text x="414.2" y="331.2">WE</text>
<text x="540.8" y="331.2">OE</text>
<text x="317.8" y="340">12</text>
<text x="326.4" y="341.3">WR</text>
<text x="405.6" y="340">16</text>
<text x="412.9" y="341.3">CAS</text>
<text x="412.9" y="336.3">RAS</text>
<text x="317.8" y="345">11</text>
<text x="326.4" y="346.3">RD</text>
<text x="407.2" y="345">1</text>
<text x="414.2" y="346.3">OE</text>
</g>
<g font-size="2.5">
<text x="293.5" y="43.8">A4</text>
<text x="370.3" y="43.8">RA4</text>
<text x="380.4" y="43.8">RA6</text>
<text x="455.2" y="43.8">D4</text>
<text x="292.8" y="48.8">A12</text>
<text x="293.5" y="53.8">A5</text>
<text x="370.3" y="53.8">RA5</text>
<text x="380.4" y="53.8">RA5</text>
<text x="380.4" y="48.8">RA4</text>
<text x="455.2" y="53.8">D6</text>
<text x="455.2" y="48.8">D5</text>
<text x="44.3" y="56.7">&quot;RAM BOARD&quot;</text>
<text x="279.4" y="58.8">CAS21/</text>
<text x="292.8" y="58.8">A13</text>
<text x="380.4" y="58.8">RA1</text>
<text x="455.2" y="58.8">D7</text>
<text x="82.2" y="65.1">A14</text>
<text x="293.5" y="63.8">A6</text>
<text x="370.3" y="63.8">RA6</text>
<text x="380.4" y="63.8">RA2</text>
<text x="41.8" y="66.7">A14</text>
<text x="41.8" y="71.8">A15</text>
<text x="82.2" y="70.1">A15</text>
<text x="293.2" y="68.9">EA14</text>
<text x="380.4" y="68.9">RA3</text>
<text x="41.8" y="76.8">A13</text>
<text x="82.2" y="75.1">A13</text>
<text x="292.7" y="73.9">EA7</text>
<text x="370.3" y="73.9">RA7</text>
<text x="380.4" y="73.9">RA0</text>
<text x="41.8" y="81.8">A12</text>
<text x="82.2" y="80.1">A12</text>
<text x="92.6" y="80.1">EA16</text>
<text x="279.4" y="82.7">CAS20/</text>
<text x="293.2" y="78.9">EA15</text>
<text x="380.4" y="78.9">RA7</text>
<text x="41.8" y="86.8">A7</text>
<text x="82.9" y="85.2">A7</text>
<text x="92" y="85.2">CAS2/</text>
<text x="293.6" y="88.9">MPX</text>
<text x="380.4" y="88.9">WE/</text>
<text x="41.8" y="91.8">A8</text>
<text x="82.9" y="95.2">A6</text>
<text x="82.9" y="90.2">A8</text>
<text x="381.1" y="93.9">RAS/</text>
<text x="41.8" y="96.8">A6</text>
<text x="41.8" y="101.9">A9</text>
<text x="82.9" y="100.2">A9</text>
<text x="379.7" y="99">CAS20/</text>
<text x="41.8" y="106.9">A5</text>
<text x="82.9" y="105.2">A5</text>
<text x="92.9" y="105.2">A7</text>
<text x="40.5" y="111.9">A11</text>
<text x="82.2" y="110.2">A11</text>
<text x="41.8" y="116.9">A4</text>
<text x="82.9" y="115.3">A4</text>
<text x="41.8" y="121.9">A3</text>
<text x="82.2" y="125.3">A10</text>
<text x="82.9" y="120.3">A3</text>
<text x="292.7" y="124">AB0</text>
<text x="370.3" y="124">RA0</text>
<text x="380.4" y="124">RA6</text>
<text x="456.5" y="124">D4</text>
<text x="40.5" y="126.9">A10</text>
<text x="41.8" y="132">A2</text>
<text x="82.9" y="130.3">A2</text>
<text x="91.9" y="130.3">RFSH/</text>
<text x="293.5" y="129.1">A8</text>
<text x="380.4" y="129.1">RA4</text>
<text x="456.5" y="129.1">D5</text>
<text x="41.8" y="137">D7</text>
<text x="82.8" y="135.3">D7</text>
<text x="92.8" y="135.3">RAS/</text>
<text x="282.7" y="132.8">EA7</text>
<text x="292.7" y="134.1">AB1</text>
<text x="370.3" y="134.1">RA1</text>
<text x="380.4" y="134.1">RA5</text>
<text x="456.5" y="134.1">D6</text>
<text x="41.8" y="142">A1</text>
<text x="293.5" y="139.1">A9</text>
<text x="380.4" y="139.1">RA1</text>
<text x="456.5" y="139.1">D7</text>
<text x="41.8" y="147">D6</text>
<text x="82.8" y="145.4">D6</text>
<text x="92.9" y="145.4">A6</text>
<text x="292.8" y="149.1">A10</text>
<text x="293.5" y="144.1">A2</text>
<text x="370.3" y="144.1">RA2</text>
<text x="380.4" y="149.1">RA3</text>
<text x="380.4" y="144.1">RA2</text>
<text x="41.8" y="152">RFSH/</text>
<text x="79.4" y="150.4">RFSH/</text>
<text x="82.8" y="155.4">D5</text>
<text x="293.5" y="154.1">A3</text>
<text x="370.3" y="154.1">RA3</text>
<text x="380.4" y="154.1">RA0</text>
<text x="41.8" y="157">D5</text>
<text x="82.8" y="160.4">D0</text>
<text x="292.8" y="159.1">A11</text>
<text x="380.4" y="159.1">RA7</text>
<text x="41.8" y="167">D4</text>
<text x="41.8" y="162">D0</text>
<text x="82.8" y="165.4">D4</text>
<text x="41.8" y="172.1">D1</text>
<text x="82.8" y="170.4">D1</text>
<text x="293.6" y="169.2">MPX</text>
<text x="380.4" y="169.2">WE/</text>
<text x="41.8" y="177.1">D3</text>
<text x="82.8" y="175.4">D3</text>
<text x="381" y="179.2">CAS21/</text>
<text x="381.1" y="174.2">RAS/</text>
<text x="41.8" y="182.1">D2</text>
<text x="81.5" y="185.5">RAS/</text>
<text x="82.8" y="180.4">D2</text>
<text x="92.6" y="184.2">EA16</text>
<text x="283.4" y="184.2">D2</text>
<text x="40.5" y="187.1">RAS/</text>
<text x="79.5" y="190.5">CAS2/</text>
<text x="40.5" y="197.1">WE/</text>
<text x="40.5" y="192.1">CAS/</text>
<text x="82" y="195.5">WE/</text>
<text x="92" y="194.2">MAPRD/</text>
<text x="40.5" y="202.2">MPX</text>
<text x="81.7" y="200.5">MPX</text>
<text x="40.5" y="207.2">RD/</text>
<text x="77" y="205.5">MAPRD/</text>
<text x="92.6" y="209.3">EA15</text>
<text x="283.4" y="209.3">D1</text>
<text x="292.7" y="204.3">AB0</text>
<text x="292.8" y="209.3">A14</text>
<text x="365.4" y="204.3">PAGE_L</text>
<text x="380.4" y="204.3">RA6</text>
<text x="380.4" y="209.3">RA4</text>
<text x="456.5" y="204.3">D0</text>
<text x="456.5" y="209.3">D1</text>
<text x="40.5" y="212.2">WR/</text>
<text x="76.7" y="210.5">MAPWR/</text>
<text x="82" y="215.6">AB0</text>
<text x="292.7" y="214.3">AB1</text>
<text x="365.2" y="214.3">PAGE_H</text>
<text x="380.4" y="214.3">RA5</text>
<text x="456.5" y="214.3">D2</text>
<text x="40.5" y="217.2">EAX0</text>
<text x="82" y="220.6">AB1</text>
<text x="292.8" y="219.3">A15</text>
<text x="380.4" y="219.3">RA1</text>
<text x="456.5" y="219.3">D3</text>
<text x="40.5" y="227.2">+5V</text>
<text x="40.5" y="222.2">EAX1</text>
<text x="380.4" y="224.3">RA2</text>
<text x="40.5" y="232.3">GND</text>
<text x="380.4" y="229.4">RA3</text>
<text x="40.5" y="237.3">+5V</text>
<text x="92.6" y="234.4">EA14</text>
<text x="283.4" y="234.4">D0</text>
<text x="380.4" y="234.4">RA0</text>
<text x="380.4" y="239.4">RA7</text>
<text x="40.5" y="242.3">GND</text>
<text x="528.3" y="243.8">Список микросхем:</text>
<text x="292.6" y="249.4">MAPRD/</text>
<text x="381.7" y="249.4">WE/</text>
<text x="528.3" y="249.4">IC501</text>
<text x="553.9" y="249.4">SN74LS74</text>
<text x="381.1" y="254.4">RAS/</text>
<text x="528.3" y="252.2">IC502</text>
<text x="528.3" y="255">IC503</text>
<text x="528.3" y="257.9">IC504</text>
<text x="553.9" y="252.2">SN74LS00</text>
<text x="553.9" y="255">SN74LS32</text>
<text x="553.9" y="257.9">SN74LS125</text>
<text x="381" y="259.4">CAS20/</text>
<text x="528.3" y="260.7">IC505 - IC507</text>
<text x="528.3" y="263.5">IC508</text>
<text x="553.9" y="263.5">SN74LS670</text>
<text x="554.4" y="260.7">SN74LS157</text>
<text x="528.3" y="266.3">IC509 - IC512</text>
<text x="554.4" y="266.3">MB81464</text>
<text x="293.4" y="284.5">D0</text>
<text x="368.5" y="284.5">EA14</text>
<text x="380.4" y="284.5">RA6</text>
<text x="456.5" y="284.5">D0</text>
<text x="533.3" y="284.9">Свободные элементы</text>
<text x="293.4" y="289.5">D1</text>
<text x="368.5" y="289.5">EA15</text>
<text x="380.4" y="289.5">RA4</text>
<text x="456.5" y="289.5">D1</text>
<text x="293.4" y="294.6">D2</text>
<text x="368.5" y="294.6">EA16</text>
<text x="380.4" y="294.6">RA5</text>
<text x="380.4" y="299.6">RA1</text>
<text x="456.5" y="294.6">D2</text>
<text x="456.5" y="299.6">D3</text>
<text x="380.4" y="304.6">RA2</text>
<text x="292.7" y="309.6">AB0</text>
<text x="380.4" y="309.6">RA3</text>
<text x="292.7" y="314.6">AB1</text>
<text x="380.4" y="314.6">RA0</text>
<text x="380.4" y="319.6">RA7</text>
<text x="292.4" y="329.6">PAGE_H</text>
<text x="292.6" y="324.7">PAGE_L</text>
<text x="380.4" y="329.6">WE/</text>
<text x="381.1" y="334.7">RAS/</text>
<text x="60.6" y="337.3">100 mkF/</text>
<text x="62.7" y="340.1">10V</text>
<text x="75.6" y="338.8">0,1 mkF</text>
<text x="88.2" y="338.8">0,1 mkF</text>
<text x="100.7" y="338.8">0,1 mkF</text>
<text x="113.3" y="338.8">0,1 mkF</text>
<text x="125.8" y="338.8">0,1 mkF</text>
<text x="138.3" y="338.8">0,1 mkF</text>
<text x="150.9" y="338.8">0,1 mkF</text>
<text x="163.4" y="338.8">0,1 mkF</text>
<text x="176" y="338.8">0,1 mkF</text>
<text x="188.5" y="338.8">0,1 mkF</text>
<text x="201" y="338.8">0,1 mkF</text>
<text x="213.6" y="338.8">0,1 mkF</text>
<text x="292.4" y="339.7">MAPWR/</text>
<text x="381" y="339.7">CAS21/</text>
</g>
</svg>
